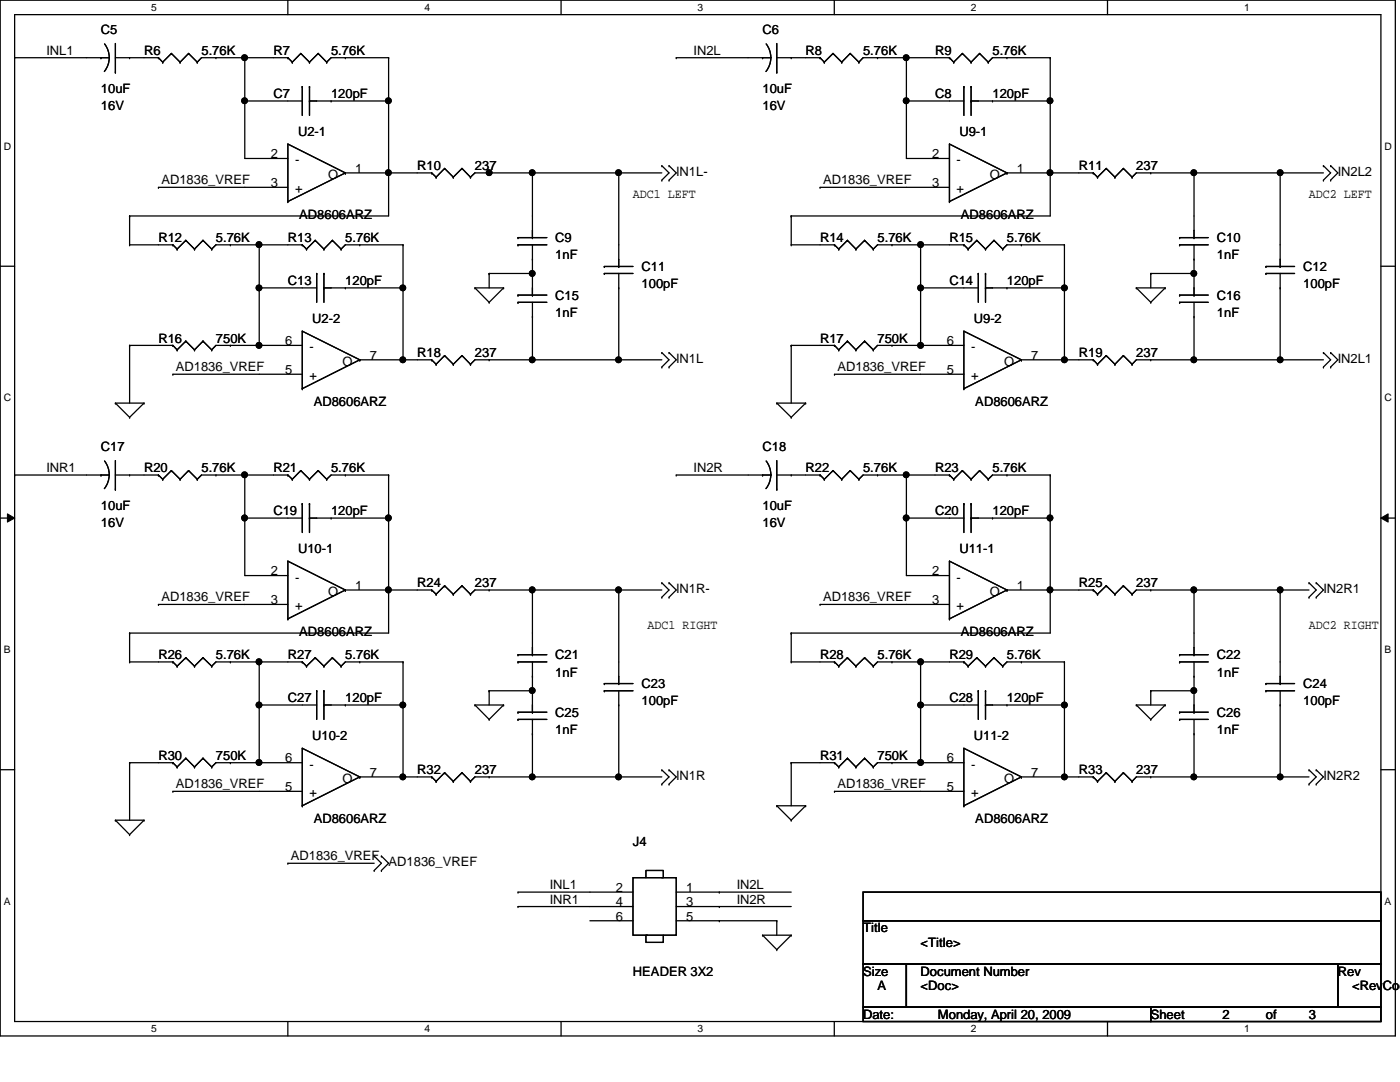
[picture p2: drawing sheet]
<svg xmlns="http://www.w3.org/2000/svg" width="279mm" height="216mm" viewBox="0 0 279 216" stroke-linecap="round" stroke-linejoin="round" font-family="sans-serif">
<path d="M0 0h278.5v206.7h-278.5zM2.9 2.9h272.7v200.9h-272.7z" fill="none" stroke="#000" stroke-width=".25"/>
<g fill="#fff">
<path d="M30.2 .3h1.1v2.3h-1.1z"/>
<path d="M30.2 204.1h1.1v2.3h-1.1z"/>
</g>
<path d="M57.4 0v2.9M57.4 203.8v2.9" fill="none" stroke="#000" stroke-width=".25"/>
<g fill="#fff">
<path d="M84.7 .3h1.1v2.3h-1.1z"/>
<path d="M84.7 204.1h1.1v2.3h-1.1z"/>
</g>
<path d="M112 0v2.9M112 203.8v2.9" fill="none" stroke="#000" stroke-width=".25"/>
<g fill="#fff">
<path d="M139.2 .3h1.1v2.3h-1.1z"/>
<path d="M139.2 204.1h1.1v2.3h-1.1z"/>
</g>
<path d="M166.5 0v2.9M166.5 203.8v2.9" fill="none" stroke="#000" stroke-width=".25"/>
<g fill="#fff">
<path d="M193.8 .3h1.1v2.3h-1.1z"/>
<path d="M193.8 204.1h1.1v2.3h-1.1z"/>
</g>
<path d="M221 0v2.9M221 203.8v2.9" fill="none" stroke="#000" stroke-width=".25"/>
<g fill="#fff">
<path d="M248.3 .3h1.1v2.3h-1.1z"/>
<path d="M248.3 204.1h1.1v2.3h-1.1z"/>
<path d="M.8 28h1.4v2.3h-1.4z"/>
<path d="M276.3 28h1.4v2.3h-1.4z"/>
<path d="M.8 78.2h1.4v2.3h-1.4z"/>
<path d="M276.3 78.2h1.4v2.3h-1.4z"/>
</g>
<path d="M0 53.1h2.9M275.6 53.1h2.9" fill="none" stroke="#000" stroke-width=".25"/>
<g fill="#fff">
<path d="M.8 128.5h1.3v2.2h-1.3z"/>
<path d="M276.3 128.5h1.3v2.2h-1.3z"/>
</g>
<path d="M0 103.4h2.9M275.6 103.4h2.9" fill="none" stroke="#000" stroke-width=".25"/>
<path d="M1.5 102.5l1.4 .9-1.4 .8zM275.6 103.4l1.4-.9v1.7z" fill="#000"/>
<path d="M1.5 102.5l1.4 .9-1.4 .8zM275.6 103.4l1.4-.9v1.7z" fill="none" stroke="#000" stroke-width=".2"/>
<g fill="#fff">
<path d="M.8 178.7h1.3v2.2h-1.3z"/>
<path d="M276.3 178.7h1.3v2.2h-1.3z"/>
</g>
<g fill="none" stroke="#000" stroke-width=".25">
<path d="M2.9 11.5h.1M2.9 11.5h18.9M20.2 11.5h.1M20.9 8.8a4.5 4.5 0 0 1-.1 5.5M23 14.4h.1M23 11.5h8.6M23 8.7v5.7M25.9 11.5h.1M31.6 11.5h.1M31.6 11.5l.9 .9M32.5 12.4h.1M34.2 10.7h.1"/>
<path d="M34.2 10.7l1.7 1.7M34.2 10.7l-1.7 1.7M35.9 12.4h.1M37.6 10.7h.1M37.6 10.7l1.8 1.7M37.6 10.7l-1.7 1.7M39.4 12.4h.1M43.1 11.5h.1M48.9 11.5h.1M48.9 11.5v20.1h8.5M57.4 11.5h.1M57.4 11.5h-17.2l-.8 .9"/>
<path d="M57.4 11.5l.9 .9M58.3 12.4h.1M60 10.7h.1M60 10.7l1.8 1.7M60 10.7l-1.7 1.7M60.3 17.3h.1M60.3 17.3v5.7M61.8 12.4h.1M61.8 17.3h.1M61.8 17.3v5.7M63.5 10.7h.1M63.5 10.7l1.7 1.7"/>
<path d="M63.5 10.7l-1.7 1.7M65.2 12.4h.1M68.9 11.5h.1M77.6 11.5h.1M77.6 11.5h-11.5l-.9 .9M77.6 11.5v31.6h-51.7M135 11.5h.1M135 11.5h18.9M152.2 11.5h.1M152.9 8.8a4.5 4.5 0 0 1 0 5.5M155 14.4h.1M155 11.5h8.7"/>
<path d="M155 8.7v5.7M157.9 11.5h.1M163.7 11.5h.1M163.7 11.5l.8 .9M164.5 12.4h.1M166.2 10.7h.1M166.2 10.7l1.8 1.7M166.2 10.7l-1.7 1.7M168 12.4h.1M169.7 10.7h.1M169.7 10.7l1.7 1.7M169.7 10.7l-1.7 1.7"/>
<path d="M171.4 12.4h.1M175.1 11.5h.1M180.9 11.5h.1M180.9 11.5v20.1h8.6M189.5 11.5h.1M189.5 11.5h-17.2l-.9 .9M189.5 11.5l.8 .9M190.3 12.4h.1M192.1 10.7h.1M192.1 10.7l1.7 1.7M192.1 10.7l-1.8 1.7M192.4 17.3h.1"/>
<path d="M192.4 17.3v5.7M193.8 12.4h.1M193.8 17.3h.1M193.8 17.3v5.7M195.5 10.7h.1M195.5 10.7l1.7 1.7M195.5 10.7l-1.7 1.7M197.2 12.4h.1M201 11.5h.1M209.6 11.5h.1M209.6 11.5h-11.5l-.9 .9M209.6 11.5v31.6h-51.7"/>
<path d="M31.6 37.4h.1M31.6 37.4h25.8M48.9 20.2h.1M48.9 20.2h11.4M61.8 20.2h.1M61.8 20.2h15.8M66.1 20.2h.1M68.9 34.5h.1M68.9 34.5h17.2M68.9 34.5l-11.5-5.8v11.5M68.9 34.5l-11.5 5.7M77.6 34.5h.1"/>
<path d="M77.6 20.2h.1M86.1 34.5h.1M86.1 34.5l.9 .8M87 35.3h.1M88.7 33.6h.1M88.7 33.6l1.8 1.7M88.7 33.6l-1.7 1.7M90.5 35.3h.1M92.2 33.6h.1M92.2 33.6l1.7 1.7M92.2 33.6l-1.7 1.7M93.9 35.3h.1"/>
<path d="M97.6 34.5h.1M106.3 34.5h.1M106.3 34.5v12.9M123.5 34.5h.1M123.5 34.5v18.7M132.1 35.9h.1M132.1 33.1h.1M132.1 34.5h-37.3l-.9 .8M132.1 33.1l1.4 1.4-1.4 1.4M133.5 35.9h.1M133.5 33.1h.1M133.5 33.1l1.5 1.4-1.5 1.4"/>
<path d="M163.7 37.4h.1M163.7 37.4h25.8M180.9 20.2h.1M180.9 20.2h11.5M193.8 20.2h.1M193.8 20.2h15.8M198.1 20.2h.1M201 34.5h.1M201 34.5h17.2M201 34.5l-11.5 5.7M201 34.5l-11.5-5.8v11.5M209.6 34.5h.1"/>
<path d="M209.6 20.2h.1M218.2 34.5h.1M218.2 34.5l.8 .8M219 35.3h.1M220.8 33.6h.1M220.8 33.6l1.7 1.7M220.8 33.6l-1.8 1.7M222.5 35.3h.1M224.2 33.6h.1M224.2 33.6l1.7 1.7M224.2 33.6l-1.7 1.7M225.9 35.3h.1"/>
<path d="M229.7 34.5h.1M238.3 34.5h.1M238.3 34.5v12.9M255.5 34.5h.1M255.5 34.5v18.7M264.1 35.9h.1M264.1 33.1h.1M264.1 34.5h-37.3l-.9 .8M264.1 33.1l1.5 1.4-1.5 1.4M265.6 35.9h.1M265.6 33.1h.1M265.6 33.1l1.4 1.4-1.4 1.4"/>
<path d="M25.9 43.1h.1M25.9 48.9h.1M25.9 48.9h8.6M25.9 43.1v5.8M34.5 48.9h.1M34.5 48.9l.8 .8M35.3 49.7h.1M37.1 48h.1M37.1 48l1.7 1.7M37.1 48l-1.8 1.7M38.8 49.7h.1M40.5 48h.1"/>
<path d="M40.5 48l1.7 1.7M40.5 48l-1.7 1.7M42.2 49.7h.1M46 48.9h.1M51.7 48.9h.1M51.7 57.4h.1M51.7 57.4h11.5M51.7 48.9v20M57.4 40.2h.1M60.3 48.9h.1M60.3 48.9h-17.2l-.9 .8M60.3 48.9l.9 .8"/>
<path d="M61.2 49.7h.1M62.9 48h.1M62.9 48l1.7 1.7M62.9 48l-1.7 1.7M63.2 54.6h.1M63.2 54.6v5.7M64.6 49.7h.1M64.6 54.6h.1M64.6 57.4h.1M64.6 57.4h15.8M64.6 54.6v5.7M66.3 48h.1"/>
<path d="M66.3 48l1.8 1.7M66.3 48l-1.7 1.7M68.1 49.7h.1M68.9 57.4h.1M71.8 48.9h.1M80.4 57.4h.1M80.4 48.9h.1M80.4 48.9h-11.5l-.8 .8M80.4 48.9v22.9M94.8 57.4h.1M94.8 57.4h5.7M94.8 57.4l2.8 2.9"/>
<path d="M97.6 54.6h.1M97.6 54.6h8.7M97.6 54.6v2.8M100.5 57.4h.1M100.5 57.4l-2.9 2.9M103.4 48.9h.1M103.4 47.4h.1M103.4 58.9h.1M103.4 48.9h5.7M103.4 58.9h5.7M103.4 47.4h5.7M106.3 51.7h.1"/>
<path d="M106.3 47.4h.1M106.3 58.9h.1M106.3 48.9v10M120.6 54.6h.1M120.6 53.2h.1M120.6 54.6h5.7M120.6 53.2h5.7M123.5 57.4h.1M123.5 53.2h.1M123.5 54.6v17.2M157.9 43.1h.1M157.9 48.9h.1"/>
<path d="M157.9 48.9h8.6M157.9 43.1v5.8M166.5 48.9h.1M166.5 48.9l.9 .8M167.4 49.7h.1M169.1 48h.1M169.1 48l1.7 1.7M169.1 48l-1.7 1.7M170.8 49.7h.1M172.6 48h.1M172.6 48l1.7 1.7M172.6 48l-1.8 1.7"/>
<path d="M174.3 49.7h.1M178 48.9h.1M183.7 48.9h.1M183.7 57.4h.1M183.7 57.4h11.5M183.7 48.9v20M189.5 40.2h.1M192.4 48.9h.1M192.4 48.9h-17.3l-.8 .8M192.4 48.9l.8 .8M193.2 49.7h.1M194.9 48h.1"/>
<path d="M194.9 48l1.8 1.7M194.9 48l-1.7 1.7M195.2 54.6h.1M195.2 54.6v5.7M196.7 49.7h.1M196.7 54.6h.1M196.7 57.4h.1M196.7 57.4h15.7M196.7 54.6v5.7M198.4 48h.1M198.4 48l1.7 1.7M198.4 48l-1.7 1.7"/>
<path d="M200.1 49.7h.1M201 57.4h.1M203.8 48.9h.1M212.4 57.4h.1M212.4 48.9h.1M212.4 48.9h-11.4l-.9 .8M212.4 48.9v22.9M226.8 57.4h.1M226.8 57.4h5.7M226.8 57.4l2.9 2.9M229.7 54.6h.1M229.7 54.6h8.6"/>
<path d="M229.7 54.6v2.8M232.5 57.4h.1M232.5 57.4l-2.8 2.9M235.4 58.9h.1M235.4 48.9h.1M235.4 47.4h.1M235.4 48.9h5.7M235.4 58.9h5.7M235.4 47.4h5.7M238.3 51.7h.1M238.3 58.9h.1M238.3 47.4h.1"/>
<path d="M238.3 48.9v10M252.6 54.6h.1M252.6 53.2h.1M252.6 54.6h5.8M252.6 53.2h5.8M255.5 57.4h.1M255.5 53.2h.1M255.5 54.6v17.2M25.9 68.9h.1M25.9 68.9v11.5M25.9 68.9h8.6M34.5 74.7h.1"/>
<path d="M34.5 68.9h.1M34.5 74.7h25.8M34.5 68.9l.8 .9M35.3 69.8h.1M37.1 68.1h.1M37.1 68.1l1.7 1.7M37.1 68.1l-1.8 1.7M38.8 69.8h.1M40.5 68.1h.1M40.5 68.1l1.7 1.7M40.5 68.1l-1.7 1.7M42.2 69.8h.1"/>
<path d="M46 68.9h.1M60.3 77.6h.1M60.3 68.9h-17.2l-.9 .9M71.8 71.8h.1M71.8 71.8h14.3M71.8 71.8l-11.5-5.7v11.5M71.8 71.8l-11.5 5.8M80.4 71.8h.1M86.1 71.8h.1M86.1 71.8l.9 .9M87 72.7h.1M88.7 71h.1"/>
<path d="M88.7 71l1.8 1.7M88.7 71l-1.7 1.7M90.5 72.7h.1M92.2 71h.1M92.2 71l1.7 1.7M92.2 71l-1.7 1.7M93.9 72.7h.1M97.6 71.8h.1M97.6 60.3h.1M103.4 60.3h.1M103.4 60.3h5.7M106.3 63.2h.1"/>
<path d="M106.3 71.8h.1M106.3 60.3v11.5M123.5 71.8h.1M132.1 73.2h.1M132.1 70.4h.1M132.1 71.8h-37.3l-.9 .9M132.1 70.4l1.4 1.4-1.4 1.4M133.5 73.2h.1M133.5 70.4h.1M133.5 70.4l1.5 1.4-1.5 1.4M157.9 68.9h.1M157.9 68.9h8.6"/>
<path d="M157.9 68.9v11.5M166.5 74.7h.1M166.5 68.9h.1M166.5 74.7h25.9M166.5 68.9l.9 .9M167.4 69.8h.1M169.1 68.1h.1M169.1 68.1l1.7 1.7M169.1 68.1l-1.7 1.7M170.8 69.8h.1M172.6 68.1h.1M172.6 68.1l1.7 1.7"/>
<path d="M172.6 68.1l-1.8 1.7M174.3 69.8h.1M178 68.9h.1M192.4 77.6h.1M192.4 68.9h-17.3l-.8 .9M203.8 71.8h.1M203.8 71.8h14.4M203.8 71.8l-11.4 5.8M203.8 71.8l-11.4-5.7v11.5M212.4 71.8h.1M218.2 71.8h.1M218.2 71.8l.8 .9"/>
<path d="M219 72.7h.1M220.8 71h.1M220.8 71l1.7 1.7M220.8 71l-1.8 1.7M222.5 72.7h.1M224.2 71h.1M224.2 71l1.7 1.7M224.2 71l-1.7 1.7M225.9 72.7h.1M229.7 71.8h.1M229.7 60.3h.1M235.4 60.3h.1"/>
<path d="M235.4 60.3h5.7M238.3 63.2h.1M238.3 71.8h.1M238.3 60.3v11.5M255.5 71.8h.1M264.1 73.2h.1M264.1 70.4h.1M264.1 71.8h-37.3l-.9 .9M264.1 70.4l1.5 1.4-1.5 1.4M265.6 73.2h.1M265.6 70.4h.1M265.6 70.4l1.4 1.4-1.4 1.4"/>
<path d="M2.9 94.8h.1M2.9 94.8h18.9M20.2 94.8h.1M20.9 92l.7 1.3 .2 1.5-.3 1.4-.7 1.3M23 80.4h.1M23 97.6h.1M23 94.8h8.6M23 80.4h5.7M23 80.4l2.9 2.9M23 91.9v5.7M25.9 94.8h.1M25.9 83.3h.1"/>
<path d="M28.7 80.4h.1M28.7 80.4l-2.8 2.9M31.6 94.8h.1M31.6 94.8l.9 .8M32.5 95.6h.1M34.2 93.9h.1M34.2 93.9l1.7 1.7M34.2 93.9l-1.7 1.7M35.9 95.6h.1M37.6 93.9h.1M37.6 93.9l1.8 1.7M37.6 93.9l-1.7 1.7"/>
<path d="M39.4 95.6h.1M43.1 94.8h.1M48.9 94.8h.1M48.9 94.8v20.1h8.5M57.4 94.8h.1M57.4 94.8h-17.2l-.8 .8M57.4 94.8l.9 .8M58.3 95.6h.1M60 93.9h.1M60 93.9l1.8 1.7M60 93.9l-1.7 1.7M61.8 95.6h.1"/>
<path d="M63.5 93.9h.1M63.5 93.9l1.7 1.7M63.5 93.9l-1.7 1.7M65.2 95.6h.1M68.9 94.8h.1M77.6 94.8h.1M77.6 94.8v31.5h-51.7M77.6 94.8h-11.5l-.9 .8M135 94.8h.1M135 94.8h18.9M152.2 94.8h.1M152.9 92l.7 1.3 .2 1.5-.2 1.4-.7 1.3"/>
<path d="M155 80.4h.1M155 97.6h.1M155 94.8h8.7M155 91.9v5.7M155 80.4h5.8M155 80.4l2.9 2.9M157.9 94.8h.1M157.9 83.3h.1M160.8 80.4h.1M160.8 80.4l-2.9 2.9M163.7 94.8h.1M163.7 94.8l.8 .8"/>
<path d="M164.5 95.6h.1M166.2 93.9h.1M166.2 93.9l1.8 1.7M166.2 93.9l-1.7 1.7M168 95.6h.1M169.7 93.9h.1M169.7 93.9l1.7 1.7M169.7 93.9l-1.7 1.7M171.4 95.6h.1M175.1 94.8h.1M180.9 94.8h.1M180.9 94.8v20.1h8.6"/>
<path d="M189.5 94.8h.1M189.5 94.8h-17.2l-.9 .8M189.5 94.8l.8 .8M190.3 95.6h.1M192.1 93.9h.1M192.1 93.9l1.7 1.7M192.1 93.9l-1.8 1.7M193.8 95.6h.1M195.5 93.9h.1M195.5 93.9l1.7 1.7M195.5 93.9l-1.7 1.7M197.2 95.6h.1"/>
<path d="M201 94.8h.1M209.6 94.8h.1M209.6 94.8h-11.5l-.9 .8M209.6 94.8v31.5h-51.7M48.9 103.4h.1M48.9 103.4h11.4M60.3 100.5h.1M60.3 100.5v5.8M61.8 100.5h.1M61.8 103.4h.1M61.8 103.4h15.8M61.8 100.5v5.8"/>
<path d="M66.1 103.4h.1M68.9 117.7h.1M68.9 117.7h17.2M68.9 117.7l-11.5 5.8M68.9 117.7l-11.5-5.7v11.5M77.6 117.7h.1M77.6 103.4h.1M86.1 117.7h.1M86.1 117.7l.9 .9M87 118.6h.1M88.7 116.9h.1M88.7 116.9l1.8 1.7"/>
<path d="M88.7 116.9l-1.7 1.7M90.5 118.6h.1M92.2 116.9h.1M92.2 116.9l1.7 1.7M92.2 116.9l-1.7 1.7M93.9 118.6h.1M97.6 117.7h.1M106.3 117.7h.1M106.3 117.7v12.9M123.5 117.7h.1M123.5 117.7v18.7M132.1 119.2h.1"/>
<path d="M132.1 116.3h.1M132.1 117.7h-37.3l-.9 .9M132.1 116.3l1.4 1.4-1.4 1.5M133.5 119.2h.1M133.5 116.3h.1M133.5 116.3l1.5 1.4-1.5 1.5M180.9 103.4h.1M180.9 103.4h11.5M192.4 100.5h.1M192.4 100.5v5.8M193.8 100.5h.1M193.8 103.4h.1"/>
<path d="M193.8 103.4h15.8M193.8 100.5v5.8M198.1 103.4h.1M201 117.7h.1M201 117.7h17.2M201 117.7l-11.5-5.7v11.5M201 117.7l-11.5 5.8M209.6 117.7h.1M209.6 103.4h.1M218.2 117.7h.1M218.2 117.7l.8 .9M219 118.6h.1"/>
<path d="M220.8 116.9h.1M220.8 116.9l1.7 1.7M220.8 116.9l-1.8 1.7M222.5 118.6h.1M224.2 116.9h.1M224.2 116.9l1.7 1.7M224.2 116.9l-1.7 1.7M225.9 118.6h.1M229.7 117.7h.1M238.3 117.7h.1M238.3 117.7v12.9M255.5 117.7h.1"/>
<path d="M255.5 117.7v18.7M261.2 119.2h.1M261.2 116.3h.1M261.2 117.7h-34.4l-.9 .9M261.2 116.3l1.5 1.4-1.5 1.5M262.7 119.2h.1M262.7 116.3h.1M262.7 116.3l1.4 1.4-1.4 1.5M25.9 126.3h.1M25.9 132.1h.1M25.9 126.3v5.8M25.9 132.1h8.6"/>
<path d="M31.6 120.6h.1M31.6 120.6h25.8M34.5 132.1h.1M34.5 132.1l.8 .8M35.3 132.9h.1M37.1 131.2h.1M37.1 131.2l1.7 1.7M37.1 131.2l-1.8 1.7M38.8 132.9h.1M40.5 131.2h.1M40.5 131.2l1.7 1.7M40.5 131.2l-1.7 1.7"/>
<path d="M42.2 132.9h.1M46 132.1h.1M51.7 132.1h.1M51.7 132.1v20.1M57.4 123.5h.1M60.3 132.1h.1M60.3 132.1h-17.2l-.9 .8M60.3 132.1l.9 .8M61.2 132.9h.1M62.9 131.2h.1M62.9 131.2l1.7 1.7M62.9 131.2l-1.7 1.7"/>
<path d="M63.2 137.8h.1M63.2 137.8v5.8M64.6 137.8h.1M64.6 132.9h.1M64.6 137.8v5.8M66.3 131.2h.1M66.3 131.2l1.8 1.7M66.3 131.2l-1.7 1.7M68.1 132.9h.1M71.8 132.1h.1M80.4 132.1h.1M80.4 132.1v22.9"/>
<path d="M80.4 132.1h-11.5l-.8 .8M97.6 137.8h.1M97.6 137.8v2.9M97.6 137.8h8.7M103.4 132.1h.1M103.4 130.6h.1M103.4 132.1h5.7M103.4 130.6h5.7M106.3 135h.1M106.3 130.6h.1M106.3 132.1v10M120.6 137.8h.1"/>
<path d="M120.6 136.4h.1M120.6 137.8h5.7M120.6 136.4h5.7M123.5 136.4h.1M123.5 137.8v17.2M157.9 126.3h.1M157.9 132.1h.1M157.9 132.1h8.6M157.9 126.3v5.8M163.7 120.6h.1M163.7 120.6h25.8M166.5 132.1h.1"/>
<path d="M166.5 132.1l.9 .8M167.4 132.9h.1M169.1 131.2h.1M169.1 131.2l1.7 1.7M169.1 131.2l-1.7 1.7M170.8 132.9h.1M172.6 131.2h.1M172.6 131.2l1.7 1.7M172.6 131.2l-1.8 1.7M174.3 132.9h.1M178 132.1h.1M183.7 132.1h.1"/>
<path d="M183.7 132.1v20.1M189.5 123.5h.1M192.4 132.1h.1M192.4 132.1h-17.3l-.8 .8M192.4 132.1l.8 .8M193.2 132.9h.1M194.9 131.2h.1M194.9 131.2l1.8 1.7M194.9 131.2l-1.7 1.7M195.2 137.8h.1M195.2 137.8v5.8M196.7 132.9h.1"/>
<path d="M196.7 137.8h.1M196.7 137.8v5.8M198.4 131.2h.1M198.4 131.2l1.7 1.7M198.4 131.2l-1.7 1.7M200.1 132.9h.1M203.8 132.1h.1M212.4 132.1h.1M212.4 132.1h-11.4l-.9 .8M212.4 132.1v22.9M229.7 137.8h.1M229.7 137.8h8.6"/>
<path d="M229.7 137.8v2.9M235.4 132.1h.1M235.4 130.6h.1M235.4 132.1h5.7M235.4 130.6h5.7M238.3 135h.1M238.3 130.6h.1M238.3 132.1v10M252.6 137.8h.1M252.6 136.4h.1M252.6 137.8h5.8M252.6 136.4h5.8"/>
<path d="M255.5 136.4h.1M255.5 137.8v17.2M0 153.6h2.9M25.9 152.2h.1M25.9 152.2v11.5M25.9 152.2h8.6M34.5 157.9h.1M34.5 152.2h.1M34.5 157.9h25.8M34.5 152.2l.8 .8M35.3 153h.1M37.1 151.3h.1"/>
<path d="M37.1 151.3l1.7 1.7M37.1 151.3l-1.8 1.7M38.8 153h.1M40.5 151.3h.1M40.5 151.3l1.7 1.7M40.5 151.3l-1.7 1.7M42.2 153h.1M46 152.2h.1M51.7 140.7h.1M51.7 140.7h11.5M60.3 152.2h-17.2l-.9 .8M64.6 140.7h.1"/>
<path d="M64.6 140.7h15.8M68.9 140.7h.1M71.8 155h.1M71.8 155h14.3M71.8 155l-11.5-5.7v11.5M71.8 155l-11.5 5.8M80.4 140.7h.1M80.4 155h.1M86.1 155h.1M86.1 155l.9 .9M87 155.9h.1M88.7 154.2h.1"/>
<path d="M88.7 154.2l1.8 1.7M88.7 154.2l-1.7 1.7M90.5 155.9h.1M92.2 154.2h.1M92.2 154.2l1.7 1.7M92.2 154.2l-1.7 1.7M93.9 155.9h.1M94.8 140.7h.1M94.8 140.7h5.7M94.8 140.7l2.8 2.9M97.6 155h.1M97.6 143.6h.1"/>
<path d="M100.5 140.7h.1M100.5 140.7l-2.9 2.9M103.4 143.6h.1M103.4 142.1h.1M103.4 143.6h5.7M103.4 142.1h5.7M106.3 146.4h.1M106.3 155h.1M106.3 142.1h.1M106.3 143.6v11.4M123.5 140.7h.1M123.5 155h.1"/>
<path d="M132.1 156.5h.1M132.1 153.6h.1M132.1 155h-37.3l-.9 .9M132.1 153.6l1.4 1.4-1.4 1.5M133.5 156.5h.1M133.5 153.6h.1M133.5 153.6l1.5 1.4-1.5 1.5M157.9 152.2h.1M157.9 152.2h8.6M157.9 152.2v8.6M166.5 157.9h.1M166.5 152.2h.1"/>
<path d="M166.5 157.9h25.9M166.5 152.2l.9 .8M167.4 153h.1M169.1 151.3h.1M169.1 151.3l1.7 1.7M169.1 151.3l-1.7 1.7M170.8 153h.1M172.6 151.3h.1M172.6 151.3l1.7 1.7M172.6 151.3l-1.8 1.7M174.3 153h.1M178 152.2h.1"/>
<path d="M183.7 140.7h.1M183.7 140.7h11.5M192.4 152.2h-17.3l-.8 .8M196.7 140.7h.1M196.7 140.7h15.7M201 140.7h.1M203.8 155h.1M203.8 155h14.4M203.8 155l-11.4-5.7v11.5M203.8 155l-11.4 5.8M212.4 140.7h.1M212.4 155h.1"/>
<path d="M218.2 155h.1M218.2 155l.8 .9M219 155.9h.1M220.8 154.2h.1M220.8 154.2l1.7 1.7M220.8 154.2l-1.8 1.7M222.5 155.9h.1M224.2 154.2h.1M224.2 154.2l1.7 1.7M224.2 154.2l-1.7 1.7M225.9 155.9h.1M226.8 140.7h.1"/>
<path d="M226.8 140.7h5.7M226.8 140.7l2.9 2.9M229.7 155h.1M229.7 143.6h.1M232.5 140.7h.1M232.5 140.7l-2.8 2.9M235.4 143.6h.1M235.4 142.1h.1M235.4 143.6h5.7M235.4 142.1h5.7M238.3 146.4h.1M238.3 155h.1"/>
<path d="M238.3 142.1h.1M238.3 143.6v11.4M255.5 140.7h.1M255.5 155h.1M261.2 156.5h.1M261.2 153.6h.1M261.2 155h-34.4l-.9 .9M261.2 153.6l1.5 1.4-1.5 1.5M262.7 156.5h.1M262.7 153.6h.1M262.7 153.6l1.4 1.4-1.4 1.5M275.6 153.6h2.9"/>
<path d="M23 163.7h.1M23 163.7h5.7M23 163.7l2.9 2.8M25.9 166.5h.1M28.7 163.7h.1M28.7 163.7l-2.8 2.8M57.4 172.3h.1M57.4 172.3h17.3M60.3 160.8h.1M74.7 173.7h.1M74.7 170.8h.1M74.7 170.8l1.4 1.5-1.4 1.4"/>
<path d="M76.1 173.7h.1M76.1 170.8h.1M76.1 170.8l1.5 1.5-1.5 1.4M103.4 178h.1M103.4 178h22.9M126.3 175.1h8.7v11.5h-8.7zM128.9 175.1v-1.4h3.5v1.4h-.3M135 178h22.9M143.6 178h.1M155 160.8h.1M155 160.8h5.8M155 160.8l2.9 2.9"/>
<path d="M157.9 163.7h.1M160.8 160.8h.1M160.8 160.8l-2.9 2.9M172.3 178h103.3v5.7h-103.3zM192.4 160.8h.1M103.4 180.9h.1M103.4 180.9h22.9M117.7 183.7h8.6M129.2 186.6h-.3v1.4h3.5v-1.4M135 180.9h22.9M135 183.7h20M143.6 180.9h.1"/>
<path d="M143.6 183.7h.1M152.2 186.6h.1M152.2 186.6h5.7M152.2 186.6l2.8 2.9M155 183.7h.1M155 189.5h.1M155 183.7v2.9M157.9 186.6h.1M157.9 186.6l-2.9 2.9M172.3 183.7h103.3v8.7h-103.3zM172.3 192.4h8.6v8.6h-8.6zM180.9 192.4h86.1v8.6h-86.1z"/>
<path d="M267 192.4h8.6v8.6h-8.6zM172.3 201h57.4v2.8h-57.4zM229.7 201h45.9v2.8h-45.9z"/>
<circle cx="48.8" cy="11.5" r=".56"/>
<circle cx="180.8" cy="11.5" r=".56"/>
<circle cx="48.8" cy="20.1" r=".56"/>
<circle cx="77.5" cy="34.5" r=".56"/>
<circle cx="77.5" cy="20.1" r=".56"/>
<circle cx="97.6" cy="34.5" r=".56"/>
<circle cx="106.2" cy="34.5" r=".56"/>
<circle cx="123.4" cy="34.5" r=".56"/>
<circle cx="180.8" cy="20.1" r=".56"/>
<circle cx="209.5" cy="20.1" r=".56"/>
<circle cx="209.5" cy="34.5" r=".56"/>
<circle cx="238.2" cy="34.5" r=".56"/>
<circle cx="255.5" cy="34.5" r=".56"/>
<circle cx="51.7" cy="57.4" r=".56"/>
<circle cx="51.7" cy="48.8" r=".56"/>
<circle cx="80.4" cy="57.4" r=".56"/>
<circle cx="106.2" cy="54.6" r=".56"/>
<circle cx="183.7" cy="48.8" r=".56"/>
<circle cx="183.7" cy="57.4" r=".56"/>
<circle cx="212.4" cy="57.4" r=".56"/>
<circle cx="238.2" cy="54.6" r=".56"/>
<circle cx="51.7" cy="68.9" r=".56"/>
<circle cx="80.4" cy="71.8" r=".56"/>
<circle cx="106.2" cy="71.8" r=".56"/>
<circle cx="123.4" cy="71.8" r=".56"/>
<circle cx="183.7" cy="68.9" r=".56"/>
<circle cx="212.4" cy="71.8" r=".56"/>
<circle cx="238.2" cy="71.8" r=".56"/>
<circle cx="255.5" cy="71.8" r=".56"/>
<circle cx="48.8" cy="94.7" r=".56"/>
<circle cx="180.8" cy="94.7" r=".56"/>
<circle cx="48.8" cy="103.4" r=".56"/>
<circle cx="77.5" cy="117.7" r=".56"/>
<circle cx="77.5" cy="103.4" r=".56"/>
<circle cx="106.2" cy="117.7" r=".56"/>
<circle cx="123.4" cy="117.7" r=".56"/>
<circle cx="180.8" cy="103.4" r=".56"/>
<circle cx="209.5" cy="117.7" r=".56"/>
<circle cx="209.5" cy="103.4" r=".56"/>
<circle cx="238.2" cy="117.7" r=".56"/>
<circle cx="255.5" cy="117.7" r=".56"/>
<circle cx="51.7" cy="132.1" r=".56"/>
<circle cx="106.2" cy="137.8" r=".56"/>
<circle cx="183.7" cy="132.1" r=".56"/>
<circle cx="238.2" cy="137.8" r=".56"/>
<circle cx="51.7" cy="140.7" r=".56"/>
<circle cx="51.7" cy="152.1" r=".56"/>
<circle cx="80.4" cy="140.7" r=".56"/>
<circle cx="80.4" cy="155" r=".56"/>
<circle cx="106.2" cy="155" r=".56"/>
<circle cx="123.4" cy="155" r=".56"/>
<circle cx="183.7" cy="152.1" r=".56"/>
<circle cx="183.7" cy="140.7" r=".56"/>
<circle cx="212.4" cy="155" r=".56"/>
<circle cx="212.4" cy="140.7" r=".56"/>
<circle cx="238.2" cy="155" r=".56"/>
<circle cx="255.5" cy="155" r=".56"/>
</g>
<g fill="#000">
<circle cx="48.8" cy="11.5" r=".56"/>
<circle cx="180.8" cy="11.5" r=".56"/>
<circle cx="48.8" cy="20.1" r=".56"/>
<circle cx="77.5" cy="34.5" r=".56"/>
<circle cx="77.5" cy="20.1" r=".56"/>
<circle cx="97.6" cy="34.5" r=".56"/>
<circle cx="106.2" cy="34.5" r=".56"/>
<circle cx="123.4" cy="34.5" r=".56"/>
<circle cx="180.8" cy="20.1" r=".56"/>
<circle cx="209.5" cy="20.1" r=".56"/>
<circle cx="209.5" cy="34.5" r=".56"/>
<circle cx="238.2" cy="34.5" r=".56"/>
<circle cx="255.5" cy="34.5" r=".56"/>
<circle cx="51.7" cy="57.4" r=".56"/>
<circle cx="51.7" cy="48.8" r=".56"/>
<circle cx="80.4" cy="57.4" r=".56"/>
<circle cx="106.2" cy="54.6" r=".56"/>
<circle cx="183.7" cy="48.8" r=".56"/>
<circle cx="183.7" cy="57.4" r=".56"/>
<circle cx="212.4" cy="57.4" r=".56"/>
<circle cx="238.2" cy="54.6" r=".56"/>
<circle cx="51.7" cy="68.9" r=".56"/>
<circle cx="80.4" cy="71.8" r=".56"/>
<circle cx="106.2" cy="71.8" r=".56"/>
<circle cx="123.4" cy="71.8" r=".56"/>
<circle cx="183.7" cy="68.9" r=".56"/>
<circle cx="212.4" cy="71.8" r=".56"/>
<circle cx="238.2" cy="71.8" r=".56"/>
<circle cx="255.5" cy="71.8" r=".56"/>
<circle cx="48.8" cy="94.7" r=".56"/>
<circle cx="180.8" cy="94.7" r=".56"/>
<circle cx="48.8" cy="103.4" r=".56"/>
<circle cx="77.5" cy="117.7" r=".56"/>
<circle cx="77.5" cy="103.4" r=".56"/>
<circle cx="106.2" cy="117.7" r=".56"/>
<circle cx="123.4" cy="117.7" r=".56"/>
<circle cx="180.8" cy="103.4" r=".56"/>
<circle cx="209.5" cy="117.7" r=".56"/>
<circle cx="209.5" cy="103.4" r=".56"/>
<circle cx="238.2" cy="117.7" r=".56"/>
<circle cx="255.5" cy="117.7" r=".56"/>
<circle cx="51.7" cy="132.1" r=".56"/>
<circle cx="106.2" cy="137.8" r=".56"/>
<circle cx="183.7" cy="132.1" r=".56"/>
<circle cx="238.2" cy="137.8" r=".56"/>
<circle cx="51.7" cy="140.7" r=".56"/>
<circle cx="51.7" cy="152.1" r=".56"/>
<circle cx="80.4" cy="140.7" r=".56"/>
<circle cx="80.4" cy="155" r=".56"/>
<circle cx="106.2" cy="155" r=".56"/>
<circle cx="123.4" cy="155" r=".56"/>
<circle cx="183.7" cy="152.1" r=".56"/>
<circle cx="183.7" cy="140.7" r=".56"/>
<circle cx="212.4" cy="155" r=".56"/>
<circle cx="212.4" cy="140.7" r=".56"/>
<circle cx="238.2" cy="155" r=".56"/>
<circle cx="255.5" cy="155" r=".56"/>
</g>
<g font-size="2.6">
<text x="9.3" y="10.9">INL1</text>
<text x="20.2" y="6.7">C5</text>
<text x="28.7" y="11">R6</text>
<text x="40.2" y="11">5.76K</text>
<text x="54.6" y="11">R7</text>
<text x="66.1" y="11">5.76K</text>
<text x="138.4" y="10.9">IN2L</text>
<text x="152.2" y="6.7">C6</text>
<text x="160.8" y="11">R8</text>
<text x="172.3" y="11">5.76K</text>
<text x="186.6" y="11">R9</text>
<text x="198.1" y="11">5.76K</text>
<text x="20.2" y="18.5">10uF</text>
<text x="20.2" y="21.9">16V</text>
<text x="54.6" y="19.6">C7</text>
<text x="66.1" y="19.6">120pF</text>
<text x="152.2" y="18.5">10uF</text>
<text x="152.2" y="21.9">16V</text>
<text x="186.6" y="19.6">C8</text>
<text x="198.1" y="19.6">120pF</text>
<text x="59.5" y="27.1">U2-1</text>
<text x="191.5" y="27.1">U9-1</text>
<text x="54" y="31.6">2</text>
<text x="58.9" y="32.8">-</text>
<text x="65.5" y="35.7">O</text>
<text x="70.9" y="34.5">1</text>
<text x="83.3" y="34">R10</text>
<text x="94.8" y="34">237</text>
<text x="135" y="35.1">IN1L-</text>
<text x="186.1" y="31.6">2</text>
<text x="190.9" y="32.8">-</text>
<text x="197.5" y="35.7">O</text>
<text x="202.9" y="34.5">1</text>
<text x="215.3" y="34">R11</text>
<text x="226.8" y="34">237</text>
<text x="267" y="35.1">IN2L2</text>
<text x="32.2" y="36.8">AD1836_VREF</text>
<text x="54" y="37.3">3</text>
<text x="58.9" y="38.6">+</text>
<text x="126.3" y="39.5">ADC1 LEFT</text>
<text x="164.3" y="36.8">AD1836_VREF</text>
<text x="186.1" y="37.3">3</text>
<text x="190.9" y="38.6">+</text>
<text x="261.2" y="39.5">ADC2 LEFT</text>
<text x="59.7" y="43.7">AD8606ARZ</text>
<text x="191.8" y="43.7">AD8606ARZ</text>
<text x="31.6" y="48.3">R12</text>
<text x="43.1" y="48.3">5.76K</text>
<text x="57.4" y="48.3">R13</text>
<text x="68.9" y="48.3">5.76K</text>
<text x="110.8" y="48.3">C9</text>
<text x="110.8" y="51.7">1nF</text>
<text x="163.7" y="48.3">R14</text>
<text x="175.1" y="48.3">5.76K</text>
<text x="189.5" y="48.3">R15</text>
<text x="201" y="48.3">5.76K</text>
<text x="242.9" y="48.3">C10</text>
<text x="242.9" y="51.7">1nF</text>
<text x="57.4" y="56.9">C13</text>
<text x="68.9" y="56.9">120pF</text>
<text x="110.8" y="59.8">C15</text>
<text x="128.1" y="54.1">C11</text>
<text x="128.1" y="57.5">100pF</text>
<text x="189.5" y="56.9">C14</text>
<text x="201" y="56.9">120pF</text>
<text x="242.9" y="59.8">C16</text>
<text x="260.1" y="54.1">C12</text>
<text x="260.1" y="57.5">100pF</text>
<text x="62.3" y="64.4">U2-2</text>
<text x="110.8" y="63.2">1nF</text>
<text x="194.4" y="64.4">U9-2</text>
<text x="242.9" y="63.2">1nF</text>
<text x="31.6" y="68.4">R16</text>
<text x="43.1" y="68.4">750K</text>
<text x="56.9" y="68.9">6</text>
<text x="61.8" y="70.1">-</text>
<text x="73.8" y="71.8">7</text>
<text x="83.3" y="71.2">R18</text>
<text x="94.8" y="71.2">237</text>
<text x="163.7" y="68.4">R17</text>
<text x="175.1" y="68.4">750K</text>
<text x="188.9" y="68.9">6</text>
<text x="193.8" y="70.1">-</text>
<text x="205.8" y="71.8">7</text>
<text x="215.3" y="71.2">R19</text>
<text x="226.8" y="71.2">237</text>
<text x="35.1" y="74.1">AD1836_VREF</text>
<text x="56.9" y="74.6">5</text>
<text x="61.8" y="75.9">+</text>
<text x="68.4" y="73">O</text>
<text x="135" y="72.4">IN1L</text>
<text x="167.1" y="74.1">AD1836_VREF</text>
<text x="188.9" y="74.6">5</text>
<text x="193.8" y="75.9">+</text>
<text x="200.4" y="73">O</text>
<text x="267" y="72.4">IN2L1</text>
<text x="62.6" y="81">AD8606ARZ</text>
<text x="194.6" y="81">AD8606ARZ</text>
<text x="20.2" y="89.9">C17</text>
<text x="152.2" y="89.9">C18</text>
<text x="9.3" y="94.2">INR1</text>
<text x="28.7" y="94.2">R20</text>
<text x="40.2" y="94.2">5.76K</text>
<text x="54.6" y="94.2">R21</text>
<text x="66.1" y="94.2">5.76K</text>
<text x="138.4" y="94.2">IN2R</text>
<text x="160.8" y="94.2">R22</text>
<text x="172.3" y="94.2">5.76K</text>
<text x="186.6" y="94.2">R23</text>
<text x="198.1" y="94.2">5.76K</text>
<text x="20.2" y="101.7">10uF</text>
<text x="152.2" y="101.7">10uF</text>
<text x="20.2" y="105.1">16V</text>
<text x="54.6" y="102.8">C19</text>
<text x="66.1" y="102.8">120pF</text>
<text x="152.2" y="105.1">16V</text>
<text x="186.6" y="102.8">C20</text>
<text x="198.1" y="102.8">120pF</text>
<text x="59.5" y="110.3">U10-1</text>
<text x="191.5" y="110.3">U11-1</text>
<text x="54" y="114.8">2</text>
<text x="58.9" y="116">-</text>
<text x="65.5" y="118.9">O</text>
<text x="70.9" y="117.7">1</text>
<text x="83.3" y="117.2">R24</text>
<text x="94.8" y="117.2">237</text>
<text x="135" y="118.3">IN1R-</text>
<text x="186.1" y="114.8">2</text>
<text x="190.9" y="116">-</text>
<text x="197.5" y="118.9">O</text>
<text x="202.9" y="117.7">1</text>
<text x="215.3" y="117.2">R25</text>
<text x="226.8" y="117.2">237</text>
<text x="264.1" y="118.3">IN2R1</text>
<text x="32.2" y="120">AD1836_VREF</text>
<text x="54" y="120.6">3</text>
<text x="58.9" y="121.8">+</text>
<text x="129.2" y="125.6">ADC1 RIGHT</text>
<text x="164.3" y="120">AD1836_VREF</text>
<text x="186.1" y="120.6">3</text>
<text x="190.9" y="121.8">+</text>
<text x="261.2" y="125.6">ADC2 RIGHT</text>
<text x="31.6" y="131.5">R26</text>
<text x="43.1" y="131.5">5.76K</text>
<text x="57.4" y="131.5">R27</text>
<text x="59.7" y="127">AD8606ARZ</text>
<text x="68.9" y="131.5">5.76K</text>
<text x="110.8" y="131.5">C21</text>
<text x="163.7" y="131.5">R28</text>
<text x="175.1" y="131.5">5.76K</text>
<text x="189.5" y="131.5">R29</text>
<text x="191.8" y="127">AD8606ARZ</text>
<text x="201" y="131.5">5.76K</text>
<text x="242.9" y="131.5">C22</text>
<text x="110.8" y="135">1nF</text>
<text x="128.1" y="137.3">C23</text>
<text x="242.9" y="135">1nF</text>
<text x="260.1" y="137.3">C24</text>
<text x="57.4" y="140.2">C27</text>
<text x="68.9" y="140.2">120pF</text>
<text x="110.8" y="143">C25</text>
<text x="128.1" y="140.7">100pF</text>
<text x="189.5" y="140.2">C28</text>
<text x="201" y="140.2">120pF</text>
<text x="242.9" y="143">C26</text>
<text x="260.1" y="140.7">100pF</text>
<text x="62.3" y="147.6">U10-2</text>
<text x="110.8" y="146.5">1nF</text>
<text x="194.4" y="147.6">U11-2</text>
<text x="242.9" y="146.5">1nF</text>
<text x="31.6" y="151.6">R30</text>
<text x="43.1" y="151.6">750K</text>
<text x="56.9" y="152.1">6</text>
<text x="61.8" y="153.4">-</text>
<text x="73.8" y="155">7</text>
<text x="83.3" y="154.5">R32</text>
<text x="94.8" y="154.5">237</text>
<text x="135" y="155.7">IN1R</text>
<text x="163.7" y="151.6">R31</text>
<text x="175.1" y="151.6">750K</text>
<text x="188.9" y="152.1">6</text>
<text x="193.8" y="153.4">-</text>
<text x="205.8" y="155">7</text>
<text x="215.3" y="154.5">R33</text>
<text x="226.8" y="154.5">237</text>
<text x="264.1" y="155.7">IN2R2</text>
<text x="35.1" y="157.3">AD1836_VREF</text>
<text x="56.9" y="157.9">5</text>
<text x="61.8" y="159.1">+</text>
<text x="68.4" y="156.2">O</text>
<text x="167.1" y="157.3">AD1836_VREF</text>
<text x="188.9" y="157.9">5</text>
<text x="193.8" y="159.1">+</text>
<text x="200.4" y="156.2">O</text>
<text x="62.6" y="164.3">AD8606ARZ</text>
<text x="194.6" y="164.3">AD8606ARZ</text>
<text x="58" y="171.7">AD1836_VREF</text>
<text x="77.6" y="172.9">AD1836_VREF</text>
<text x="126.3" y="168.9">J4</text>
<text x="109.7" y="177.4">INL1</text>
<text x="122.9" y="178">2</text>
<text x="136.9" y="178">1</text>
<text x="147" y="177.4">IN2L</text>
<text x="109.7" y="180.3">INR1</text>
<text x="122.9" y="180.8">4</text>
<text x="122.9" y="183.7">6</text>
<text x="136.9" y="180.8">3</text>
<text x="136.9" y="183.7">5</text>
<text x="147" y="180.3">IN2R</text>
<text x="172.3" y="186.1">Title</text>
<text x="183.7" y="188.9">&lt;Title&gt;</text>
<text x="126.3" y="194.7">HEADER 3X2</text>
<text x="172.3" y="194.7">Size</text>
<text x="175.1" y="197.6">A</text>
<text x="183.7" y="194.7">Document Number</text>
<text x="183.7" y="197.6">&lt;Doc&gt;</text>
<text x="267" y="194.7">Rev</text>
<text x="269.8" y="197.6">&lt;RevCod</text>
<text x="172.3" y="203.3">Date:</text>
<text x="187.2" y="203.3">Monday, April 20, 2009</text>
<text x="229.7" y="203.3">Sheet</text>
<text x="244" y="203.3">2</text>
<text x="252.6" y="203.3">of</text>
<text x="261.2" y="203.3">3</text>
</g>
<g font-size="2">
<text x="30.2" y="2.2">5</text>
<text x="84.7" y="2.2">4</text>
<text x="139.2" y="2.2">3</text>
<text x="193.8" y="2.2">2</text>
<text x="248.3" y="2.2">1</text>
<text x=".8" y="29.8">D</text>
<text x="276.3" y="29.8">D</text>
<text x=".8" y="80.1">C</text>
<text x="276.3" y="80.1">C</text>
<text x=".8" y="130.3">B</text>
<text x="276.3" y="130.3">B</text>
<text x=".8" y="180.5">A</text>
<text x="276.3" y="180.5">A</text>
<text x="30.2" y="206">5</text>
<text x="84.7" y="206">4</text>
<text x="139.2" y="206">3</text>
<text x="193.8" y="206">2</text>
<text x="248.3" y="206">1</text>
</g>
</svg>
